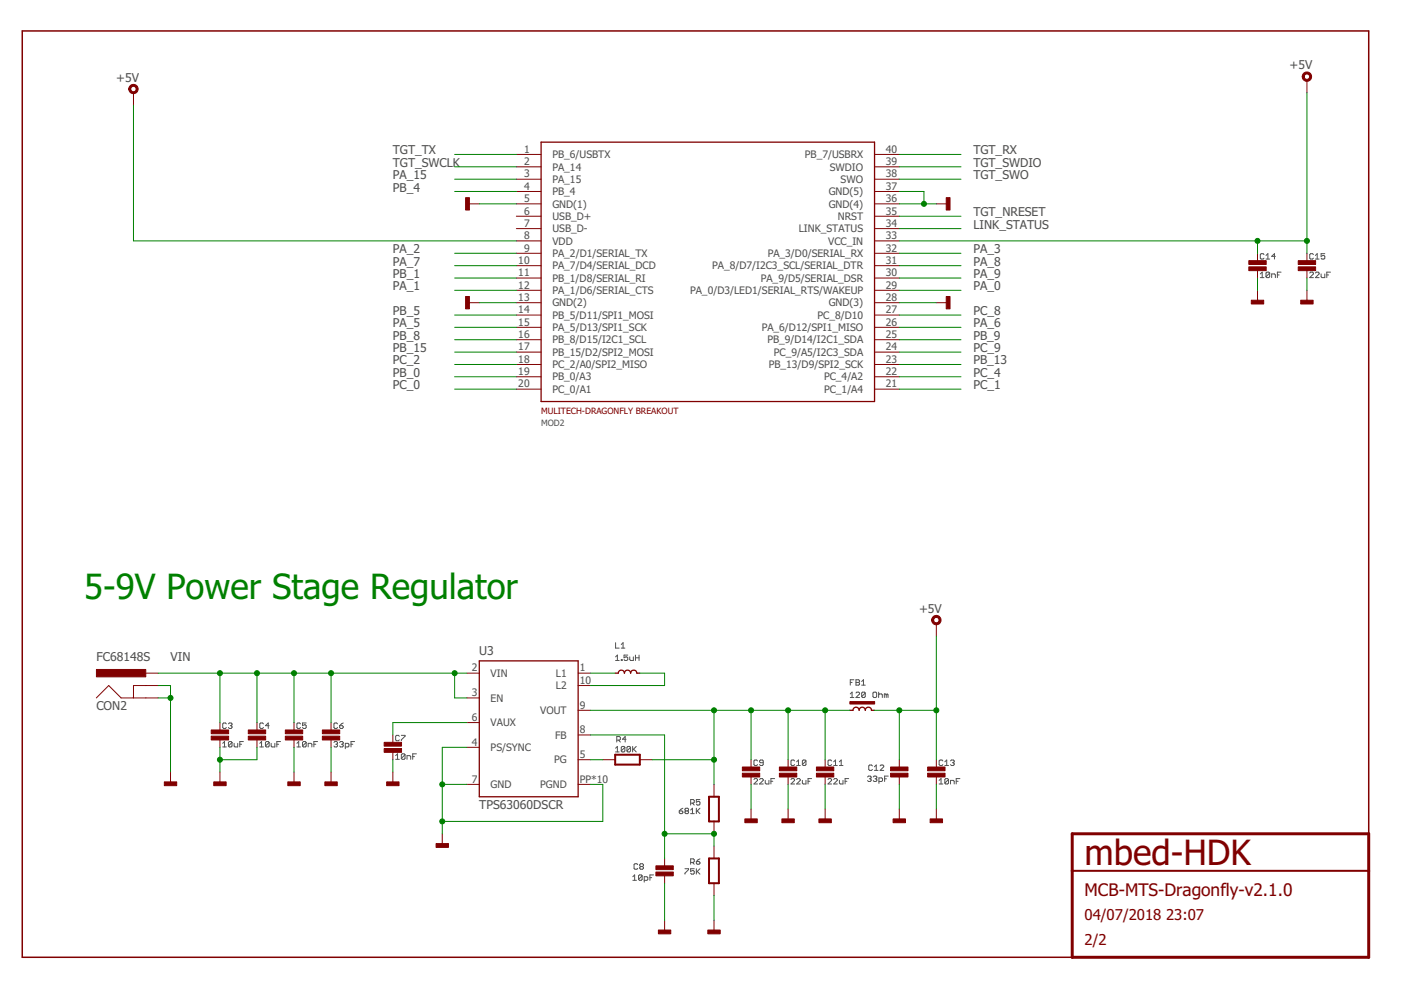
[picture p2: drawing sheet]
<svg xmlns="http://www.w3.org/2000/svg" width="297mm" height="210mm" viewBox="0 0 297 210" stroke-linecap="round" stroke-linejoin="round" font-family="sans-serif">
<g fill="none" stroke="#505050" stroke-width=".21">
<path d="M267.2 58.9h.8M267.2 58.1l.4-.4v1.2M268 54l-.2-.2h-.4l-.2 .2v.7l.2 .2h.4l.2-.2M268.4 54.9h.8M268.4 54.2l.4-.4v1.1M269.2 57.9v.8l-.2 .2h-.4l-.2-.2M269.2 57.9l-.2-.2h-.4l-.2 .2v.8M269.2 57.9l-.8 .8M269.6 58.9v-.8h.6l.2 .2v.6M270.4 54.4h-.8l.6-.6v1.1M270.8 58.3h.4M271.6 57.7h-.8v1.2"/>
<path d="M277.7 57.9l.2-.2h.4l.2 .2v.2l-.8 .8h.8M278.5 54l-.2-.2h-.4l-.2 .2v.7l.2 .2h.4l.2-.2M278.9 57.9l.2-.2h.4l.2 .2v.2l-.8 .8h.8M278.9 54.9h.8M278.9 54.2l.4-.4v1.1M280.1 58.1v.6l.2 .2h.6v-.8M280.9 53.8h-.8v.6l.6-.2 .2 .2v.3l-.2 .2h-.4l-.2-.2M281.3 58.3h.4M282.1 57.7h-.8v1.2M130.5 139.3l.4-.4v1.1M130.5 136.3v1.1h.8M131.7 139.8h.2v.2h-.2z"/>
<path d="M131.7 137.4h.8M131.7 136.7l.4-.4v1.1M133.1 138.9h-.8v.6l.4-.2 .4 .2v.3l-.2 .2h-.4l-.2-.2M133.5 139.3v.5l.2 .2h.6v-.7M134.7 138.9v1.1M134.7 139.5h.8M135.5 138.9v1.1M47.2 157.6l.4-.4v1.2M47.2 158.4h.8M48 153.5l-.2-.2h-.4l-.2 .2v.7l.2 .3h.4l.2-.3M48.4 153.5l.2-.2h.4l.2 .2-.2 .4M48.8 153.9h.2"/>
<path d="M49 153.9l.2 .2-.2 .4h-.4l-.2-.3M49.2 157.4v.8l-.2 .2h-.4l-.2-.2M49.2 157.4l-.2-.2h-.4l-.2 .2v.8M49.2 157.4l-.8 .8M49.6 157.6v.6l.2 .2h.6v-.8M50.8 157.8h.4M51.6 157.2h-.8v1.2M55.1 158.4h.8M55.1 157.6l.4-.4v1.2M55.9 153.5l-.2-.2h-.4l-.2 .2v.7l.2 .3h.4l.2-.3M57.1 157.4v.8l-.2 .2h-.4l-.2-.2M57.1 157.4l-.2-.2h-.4l-.2 .2v.8"/>
<path d="M57.1 157.4l-.8 .8M57.1 153.9h-.8l.6-.6v1.2M57.5 157.6v.6l.2 .2h.6v-.8M58.7 157.8h.4M59.5 157.2h-.8v1.2M62.9 158.4h.8M62.9 157.6l.4-.4v1.2M63.7 153.5l-.2-.2h-.4l-.2 .2v.7l.2 .3h.4l.2-.3M64.9 157.4v.8l-.2 .2h-.4l-.2-.2M64.9 157.4l-.2-.2h-.4l-.2 .2v.8M64.9 153.3h-.8v.6l.4-.2 .4 .2v.3l-.2 .3h-.4l-.2-.3M64.9 157.4l-.8 .8"/>
<path d="M65.3 158.4v-.8h.6l.2 .2v.6M66.5 157.8h.5M67.3 157.2h-.8v1.2M70.8 157.4l.2-.2h.4l.2 .2-.2 .4M71.2 157.8h.2M71.4 157.8l.2 .2-.2 .4h-.4l-.2-.2M71.6 153.5l-.2-.2h-.4l-.2 .2v.7l.2 .3h.4l.2-.3M72 157.4l.2-.2h.4l.2 .2-.2 .4M72 153.9h.6l.2 .3-.2 .3h-.4l-.2-.3zM72.4 157.8h.2M72.6 157.8l.2 .2-.2 .4h-.4l-.2-.2M72.8 153.3l-.8 .6"/>
<path d="M73.2 158.4h.6l.2-.2v-.4l-.2-.2h-.6v1.1M74.4 157.8h.4M75.2 157.2h-.8v1.2M84.7 156.1l-.2-.2h-.4l-.2 .2v.8l.2 .2h.4l.2-.2M85.1 155.9h.8v.2l-.8 .8v.2M88.3 159.8h-.8v1.2M130.5 158.6l.4-.3v1.1M130.5 159.4h.8M130.5 140h.8M130.8 156.9h.5l.2-.2v-.3l-.2-.2h-.5v1.1M131.1 156.9l.4 .4M132.5 158.5v.7l-.2 .2h-.4l-.2-.2"/>
<path d="M132.5 158.5l-.2-.2h-.4l-.2 .2v.7M132.5 158.5l-.8 .7M132.7 156.7h-.7l.5-.5v1.1M133.7 158.5v.7l-.2 .2h-.4l-.2-.2M133.7 158.5l-.2-.2h-.4l-.2 .2v.7M133.7 158.5l-.8 .7M134.1 158.3v1.1M134.3 158.8l.6 .6M134.9 158.3l-.8 .7M180.3 147.1l.4-.4v1.2M180.3 147.9h.7M180.3 144.7h.4"/>
<path d="M181 144.1h-.7v1.2M181.5 146.9l.2-.2h.4l.1 .2v.2l-.7 .8h.7M181.5 144.1h.6l.1 .2-.1 .4 .1 .4-.1 .2h-.6zM181.5 144.7h.6M182.7 145.3h.8M182.7 144.5l.4-.4v1.2M183.5 146.9v.8l-.2 .2h-.4l-.2-.2M183.5 146.9l-.2-.2h-.4l-.2 .2v.8M183.5 146.9l-.8 .8M185.1 146.9l.2-.2h.4l.2 .2v.8l-.2 .2h-.4l-.2-.2zM186.3 146.7v1.2M186.3 147.3l.2-.2h.4l.2 .2v.6"/>
<path d="M187.9 147.3l-.4-.2v.8M187.9 147.3v.6M187.9 147.3l.2-.2 .2 .2v.6M83.9 160.2l.4-.4v1.2M83.9 161h.8M85.9 160v.8l-.2 .2h-.4l-.2-.2M85.9 160l-.2-.2h-.4l-.2 .2v.8M85.9 160l-.8 .8M86.3 161v-.8h.6l.2 .2v.6M87.5 160.4h.4M144 171.9h.6l.2 .4-.2 .2h-.4l-.2-.2zM144.8 171.4l-.8 .5"/>
<path d="M145.4 171.9l-.2 .2 .2 .4h.4l.2-.2-.2-.4M145.4 171.9h.4M145.4 171.9l-.2-.2 .2-.3h.4l.2 .2-.2 .3M146.4 172.5h.8M146.4 171.7l.4-.3v1.1M146.4 170.3h.6l.2-.2v-.4l-.2-.2h-.6v1.2M146.8 170.3l.4 .4M147.6 171.4v1.1M147.8 171.9l.6 .6M148.4 169.5h-.8v.6l.4-.2 .4 .2v.4l-.2 .2h-.4l-.2-.2M148.4 171.4l-.8 .7M159.9 165.3l.1-.2h.4l.2 .2v.2l-.7 .7h.7"/>
<path d="M160.6 161.3l-.2-.2h-.4l-.1 .2v.8l.1 .2h.4l.2-.2M161 165.3l.2-.2h.4l.2 .2v.2l-.8 .7h.8M161.8 161.7h-.6l-.2-.2 .2-.4h.4l.2 .2v.8l-.2 .2h-.4l-.2-.2M162.2 165.5v.5l.3 .2h.5v-.7M163.4 165.7h.5M164.2 165.1h-.8v1.1M167.7 165.3l.2-.2h.4l.2 .2v.2l-.8 .7h.8M168.5 161.3l-.2-.2h-.4l-.2 .2v.8l.2 .2h.4l.2-.2M168.9 165.3l.2-.2h.4l.2 .2v.2l-.8 .7h.8M168.9 161.5l.4-.4v1.2M168.9 162.3h.8M170.1 165.5v.5l.2 .2h.6v-.7"/>
<path d="M170.9 161.3v.8l-.2 .2h-.4l-.2-.2M170.9 161.3l-.2-.2h-.4l-.2 .2v.8M170.9 161.3l-.8 .8M171.3 165.7h.4M172.1 165.1h-.8v1.1M175.6 165.3l.1-.2h.4l.2 .2v.2l-.7 .7h.7M176.3 161.3l-.2-.2h-.4l-.1 .2v.8l.1 .2h.4l.2-.2M176.8 165.3l.2-.2h.3l.2 .2v.2l-.7 .7h.7M176.8 162.3h.7M176.8 161.5l.3-.4v1.2M178 165.5v.5l.2 .2h.5v-.7M178 162.3h.7"/>
<path d="M178 161.5l.4-.4v1.2M179.2 165.7h.4M179.9 165.1h-.7v1.1M183.9 164.7l.2-.2h.4l.2 .2-.2 .4M184.3 165.1h.2M184.5 165.1l.2 .2-.2 .4h-.4l-.2-.2M185 162.4l-.2-.2h-.4l-.2 .2v.8l.2 .1h.4l.2-.1M185.1 164.7l.2-.2h.4l.2 .2-.2 .4M185.4 163.3h.8M185.4 162.6l.4-.4v1.1M185.5 165.1h.2M185.7 165.1l.2 .2-.2 .4h-.4l-.2-.2"/>
<path d="M186.4 165.7h.5l.2-.2v-.4l-.2-.2h-.5v1.2M186.6 162.4l.2-.2h.4l.2 .2v.2l-.8 .7h.8M187.6 165.1h.3M188.3 164.5h-.7v1.2M199.1 166.2h.8M199.1 165.5l.4-.4v1.1M199.9 161.3l-.2-.2h-.4l-.2 .2v.8l.2 .2h.4l.2-.2M200.3 162.3h.8M200.3 161.5l.4-.4v1.2M201.1 165.3v.7l-.2 .2h-.4l-.2-.2M201.1 165.3l-.2-.2h-.4l-.2 .2v.7M201.1 165.3l-.8 .7"/>
<path d="M201.5 161.3l.2-.2h.4l.2 .2-.2 .4M201.5 166.2v-.7h.6l.2 .2v.5M201.9 161.7h.2M202.1 161.7l.2 .2-.2 .4h-.4l-.2-.2M202.7 165.7h.4M203.5 165.1h-.8v1.1M134.2 185.9l.4-.4v1.1M134.2 186.6h.7M135.2 183.3l-.2-.2h-.4l-.2 .2v.8l.2 .2h.4l.2-.2M135.8 183.7l-.2-.2 .2-.4h.4l.2 .2-.2 .4M135.8 183.7l-.2 .2 .2 .4h.4l.2-.2-.2-.4M135.8 183.7h.4"/>
<path d="M136.1 185.7v.8l-.1 .1h-.4l-.2-.1M136.1 185.7l-.1-.2h-.4l-.2 .2v.8M136.1 185.7l-.7 .8M136.6 186.6h.6l.2-.1v-.4l-.2-.2h-.6v1.1M137.8 186.1h.4M138.6 185.5h-.8v1.1M145.2 184.2h.8l-.8 1.1M146.4 182.9h.6l.2-.2v-.4l-.2-.2h-.6v1.1M146.8 182.9l.4 .3M147.2 184.2h-.8v.6l.4-.2 .4 .2v.3l-.2 .2h-.4l-.2-.2M147.6 182.7h.6l.2 .3-.2 .2h-.4l-.2-.2zM147.6 184.2v1.1"/>
<path d="M147.8 184.8l.6 .5M148.4 184.2l-.8 .8M148.4 182.1l-.8 .6"/>
</g>
<path d="M290.2 176.8v-170.2h-285.5v196.4h222.6" fill="none" stroke="#800000" stroke-width=".32"/>
<path d="M227.3 176.8h62.9v26.2h-62.9z" fill="none" stroke="#800000" stroke-width=".63"/>
<path d="M130.4 160h5.3v2.1h-5.3zM150.3 168.9h2.1v5.3h-2.1zM150.3 182h2.1v5.3h-2.1zM227.3 184.6h62.9" fill="none" stroke="#800000" stroke-width=".42"/>
<g fill="none" stroke="#800000" stroke-width=".21">
<path d="M28.3 19.7v2.6M277.1 17v2.7M109.5 32.7h5.2M109.5 35.4h5.2M109.5 38h5.2M185.4 32.7h5.3M185.4 35.4h5.3M185.4 38h5.3M99 43.2h2.6M109.5 40.6h5.2M109.5 43.2h5.2M109.5 45.8h5.2"/>
<path d="M109.5 48.5h5.2M109.5 51.1h5.2M109.5 53.7h5.2M109.5 56.3h5.2M109.5 58.9h5.2M185.4 40.6h5.3M185.4 43.2h5.3M185.4 45.8h5.3M185.4 48.5h5.3M185.4 51.1h5.3M185.4 53.7h5.3M185.4 56.3h5.3"/>
<path d="M185.4 58.9h5.3M198.5 43.2h2.6M266.6 53.7v1.6M266.6 57.4v1.5M277.1 53.7v1.6M277.1 57.4v1.5M99 64.2h2.6M109.5 61.6h5.2M109.5 64.2h5.2M109.5 66.8h5.2M109.5 69.4h5.2M109.5 72h5.2"/>
<path d="M109.5 74.7h5.2M109.5 77.3h5.2M109.5 79.9h5.2M185.4 61.6h5.3M185.4 64.2h5.3M185.4 66.8h5.3M185.4 69.4h5.3M185.4 72h5.3M185.4 74.7h5.3M185.4 77.3h5.3M185.4 79.9h5.3M198.5 64.2h2.6"/>
<path d="M266.6 61.6v2.6M277.1 61.6v2.6M109.5 82.5h5.2M185.4 82.5h5.3M198.5 132.3v2.6M20.4 148l2.7-2.6 2.6 2.6h7.8M30.9 142.7h2.6M33.5 145.4h-5.2v2.6M46.6 153.2v1.6M46.6 156.9v1.6M54.5 153.2v1.6M54.5 156.9v1.6"/>
<path d="M62.3 153.2v1.6M62.3 156.9v1.6M70.2 153.2v1.6M70.2 156.9v1.6M83.3 155.8v1.6M83.3 159.5v1.6M99 148h2.6M99 142.7h2.6M99 158.5h2.6M99 153.2h2.6M122.6 155.8h2.6M122.6 142.7h2.6"/>
<path d="M122.6 145.4h2.6M122.6 150.6h2.6M36.2 163.7v2.6M46.6 163.7v2.6M62.3 163.7v2.6M70.2 163.7v2.6M83.3 163.7v2.6M93.8 176.8v2.6M99 166.3h2.6M122.6 166.3h2.6M122.6 161.1h2.6M127.8 161.1h2.6"/>
<path d="M135.7 161.1h2.6M151.4 166.3v2.6M151.4 174.2v2.6M151.4 179.4v2.6M159.2 161.1v1.5M159.2 164.7v1.6M159.2 171.5v2.7M167.1 161.1v1.5M167.1 164.7v1.6M167.1 171.5v2.7M174.9 161.1v1.5M174.9 164.7v1.6"/>
<path d="M174.9 171.5v2.7M190.7 161.1v1.5M190.7 164.7v1.6M190.7 171.5v2.7M198.5 161.1v1.5M198.5 164.7v1.6M198.5 171.5v2.7M140.9 182v1.6M140.9 185.7v1.6M140.9 195.1v2.6M151.4 187.3v2.6M151.4 195.1v2.6"/>
</g>
<g fill="#800000" stroke="#800000" stroke-width=".21">
<path d="M275.3 55.3h3.6v.8h-3.6z"/>
<path d="M275.3 56.6h3.6v.8h-3.6z"/>
<path d="M264.8 55.3h3.7v.8h-3.7z"/>
<path d="M264.8 56.6h3.7v.8h-3.7z"/>
<path d="M265.3 63.6h2.6v.9h-2.6z"/>
<path d="M275.8 63.6h2.6v.9h-2.6z"/>
<path d="M34.8 165.8h2.7v.8h-2.7z"/>
<path d="M44.8 154.8h3.7v.8h-3.7z"/>
<path d="M44.8 156.1h3.7v.8h-3.7z"/>
<path d="M52.6 154.8h3.7v.8h-3.7z"/>
<path d="M52.6 156.1h3.7v.8h-3.7z"/>
<path d="M45.3 165.8h2.6v.8h-2.6z"/>
<path d="M60.5 154.8h3.7v.8h-3.7z"/>
<path d="M60.5 156.1h3.7v.8h-3.7z"/>
<path d="M68.3 154.8h3.7v.8h-3.7z"/>
<path d="M68.3 156.1h3.7v.8h-3.7z"/>
<path d="M61 165.8h2.6v.8h-2.6z"/>
<path d="M68.9 165.8h2.6v.8h-2.6z"/>
<path d="M81.4 157.4h3.7v.8h-3.7z"/>
<path d="M81.4 158.7h3.7v.8h-3.7z"/>
<path d="M82 165.8h2.6v.8h-2.6z"/>
<path d="M92.5 178.9h2.6v.8h-2.6z"/>
<path d="M157.4 162.6h3.7v.8h-3.7z"/>
<path d="M157.4 163.9h3.7v.8h-3.7z"/>
<path d="M165.2 162.6h3.7v.8h-3.7z"/>
<path d="M165.2 163.9h3.7v.8h-3.7z"/>
<path d="M157.9 173.6h2.6v.8h-2.6z"/>
<path d="M173.1 162.6h3.7v.8h-3.7z"/>
<path d="M173.1 163.9h3.7v.8h-3.7z"/>
<path d="M173.6 173.6h2.7v.8h-2.7z"/>
<path d="M165.8 173.6h2.6v.8h-2.6z"/>
<path d="M180.2 148.8h5.2v.5h-5.2z"/>
<path d="M196.7 162.6h3.7v.8h-3.7z"/>
<path d="M196.7 163.9h3.7v.8h-3.7z"/>
<path d="M197.2 173.6h2.6v.8h-2.6z"/>
<path d="M139.1 183.6h3.6v.8h-3.6z"/>
<path d="M139.1 184.9h3.6v.8h-3.6z"/>
<path d="M139.6 197.2h2.6v.8h-2.6z"/>
<path d="M150.1 197.2h2.6v.8h-2.6z"/>
<path d="M188.8 162.6h3.7v.8h-3.7z"/>
<path d="M188.8 163.9h3.7v.8h-3.7z"/>
<path d="M189.4 173.6h2.6v.8h-2.6z"/>
<path d="M200.6 41.9h.8v2.6h-.8z"/>
<path d="M200.6 62.9h.8v2.6h-.8z"/>
<path d="M98.7 62.9h.8v2.6h-.8z"/>
<path d="M98.7 41.9h.8v2.6h-.8z"/>
<path d="M20.4 141.9h10.5v1.6h-10.5z"/>
</g>
<path d="M114.7 30.1h70.7v55h-70.7zM101.6 140.1h21v28.8h-21zM130.4 142.7h.7a.66 .66 0 0 1 .6-.6 .66 .66 0 0 1 .7 .6 .66 .66 0 0 1 .7-.6 .66 .66 0 0 1 .6 .6 .66 .66 0 0 1 .7-.6 .66 .66 0 0 1 .6 .6h.7M180.2 150.6h.6a.66 .66 0 0 1 .7-.7 .66 .66 0 0 1 .7 .7 .66 .66 0 0 1 .6-.7 .66 .66 0 0 1 .7 .7 .65 .65 0 0 1 .6-.7 .65 .65 0 0 1 .7 .7h.6" fill="none" stroke="#800000" stroke-width=".28"/>
<g fill="#800000" stroke="#800000" stroke-width=".21">
<path d="M197.9 130.7a1 1 0 0 1 1.5 .3 1 1 0 0 1-.6 1.4 1 1 0 0 1-1.3-.9h.5a.58 .58 0 0 1 .8-.5 .58 .58 0 0 1 .1 .9 .58 .58 0 0 1-.9-.2v-.2h-.5z" fill-rule="evenodd"/>
<path d="M276.3 15.7a1 1 0 0 1 1.6 0 1 1 0 0 1-.5 1.5 1 1 0 0 1-1.3-.9h.4a.58 .58 0 0 1 .8-.5 .58 .58 0 0 1 .2 .9 .58 .58 0 0 1-1-.3v-.1h-.4z" fill-rule="evenodd"/>
<path d="M27.5 18.3a.99 .99 0 0 1 1.6 0 .99 .99 0 0 1-.5 1.5 .99 .99 0 0 1-1.3-.9h.4a.57 .57 0 0 1 .8-.6 .57 .57 0 0 1 .2 .9 .57 .57 0 0 1-1-.2v-.1h-.4z" fill-rule="evenodd"/>
</g>
<g fill="none" stroke="#008000" stroke-width=".21">
<path d="M277.1 19.7v34M28.3 22.3v28.8h81.2M96.4 35.4h13.1M96.4 38h13.1M96.4 32.7h13.1M190.7 35.4h13.1M190.7 38h13.1M190.7 32.7h13.1M96.4 40.6h13.1M96.4 56.3h13.1M96.4 53.7h13.1M96.4 58.9h13.1"/>
<path d="M101.6 43.2h7.9M190.7 51.1h86.4M190.7 40.6h5.2v2.6M190.7 43.2h7.8M190.7 45.8h13.1M190.7 56.3h13.1M190.7 48.5h13.1M190.7 53.7h13.1M190.7 58.9h13.1M266.6 51.1v2.6M266.6 58.9v2.7M277.1 58.9v2.7"/>
<path d="M96.4 66.8h13.1M96.4 69.4h13.1M96.4 72h13.1M96.4 79.9h13.1M96.4 61.6h13.1M96.4 74.7h13.1M96.4 77.3h13.1M101.6 64.2h7.9M190.7 64.2h7.8M190.7 66.8h13.1M190.7 69.4h13.1M190.7 72h13.1"/>
<path d="M190.7 79.9h13.1M190.7 61.6h13.1M190.7 74.7h13.1M190.7 77.3h13.1M96.4 82.5h13.1M190.7 82.5h13.1M198.5 134.9v26.2M33.5 145.4h2.7v18.3M33.5 148h2.7M33.5 142.7h65.5M46.6 142.7v10.5M46.6 158.5v5.2"/>
<path d="M54.5 158.5v2.6h-7.9M54.5 142.7v10.5M62.3 142.7v10.5M62.3 158.5v5.2M70.2 142.7v10.5M70.2 158.5v5.2M96.4 142.7v5.3h2.6M99 153.2h-15.7v2.6M99 158.5h-5.2v18.3M125.2 150.6h55M125.2 155.8h15.7v26.2M125.2 142.7h5.2"/>
<path d="M135.7 142.7h5.2v2.7h-15.7M151.4 150.6v15.7M159.2 150.6v10.5M167.1 150.6v10.5M174.9 150.6v10.5M185.4 150.6h13.1M190.7 150.6v10.5M83.3 161.1v2.6M93.8 166.3h5.2M125.2 161.1h2.6M125.2 166.3h2.6v7.9h-34M138.3 161.1h13.1"/>
<path d="M140.9 176.8h10.5v2.6M159.2 166.3v5.2M167.1 166.3v5.2M174.9 166.3v5.2M190.7 166.3v5.2M198.5 166.3v5.2M140.9 187.3v7.8M151.4 189.9v5.2"/>
</g>
<g fill="#008000" stroke="#008000" stroke-width=".21">
<circle cx="190.7" cy="150.6" r=".53"/>
<circle cx="198.5" cy="150.6" r=".53"/>
<circle cx="266.6" cy="51.1" r=".53"/>
<circle cx="277.1" cy="51.1" r=".53"/>
<circle cx="36.2" cy="148" r=".53"/>
<circle cx="46.6" cy="161.1" r=".53"/>
<circle cx="93.8" cy="166.3" r=".53"/>
<circle cx="93.8" cy="174.2" r=".53"/>
<circle cx="195.9" cy="43.2" r=".53"/>
<circle cx="46.6" cy="142.7" r=".53"/>
<circle cx="54.5" cy="142.7" r=".53"/>
<circle cx="62.3" cy="142.7" r=".53"/>
<circle cx="70.2" cy="142.7" r=".53"/>
<circle cx="96.4" cy="142.7" r=".53"/>
<circle cx="159.2" cy="150.6" r=".53"/>
<circle cx="167.1" cy="150.6" r=".53"/>
<circle cx="174.9" cy="150.6" r=".53"/>
<circle cx="151.4" cy="150.6" r=".53"/>
<circle cx="151.4" cy="161.1" r=".53"/>
<circle cx="151.4" cy="176.8" r=".53"/>
<circle cx="140.9" cy="176.8" r=".53"/>
</g>
<text font-size="7.4" fill="#008000" x="17.8" y="127">5-9V Power Stage Regulator</text>
<text font-size="7.4" fill="#800000" x="229.9" y="183.3">mbed-HDK</text>
<text font-size="3.7" fill="#800000" x="229.9" y="189.9">MCB-MTS-Dragonfly-v2.1.0</text>
<g font-size="3.2" fill="#800000">
<text x="229.9" y="195.1">04/07/2018</text>
<text x="247.2" y="195.1">23:07</text>
<text x="229.9" y="200.3">2/2</text>
</g>
<g font-size="2.6" fill="#505050">
<text x="24.6" y="17.3">+5V</text>
<text x="273.4" y="14.7">+5V</text>
<text x="83.3" y="35.4">TGT_SWCLK</text>
<text x="83.3" y="32.8">TGT_TX</text>
<text x="206.4" y="35.4">TGT_SWDIO</text>
<text x="206.4" y="32.8">TGT_RX</text>
<text x="83.3" y="38">PA_15</text>
<text x="83.3" y="40.6">PB_4</text>
<text x="206.4" y="38">TGT_SWO</text>
<text x="206.4" y="45.8">TGT_NRESET</text>
<text x="83.3" y="53.7">PA_2</text>
<text x="206.4" y="48.5">LINK_STATUS</text>
<text x="206.4" y="53.7">PA_3</text>
<text x="83.3" y="56.3">PA_7</text>
<text x="83.3" y="58.9">PB_1</text>
<text x="206.4" y="58.9">PA_9</text>
<text x="206.4" y="56.3">PA_8</text>
<text x="83.3" y="61.6">PA_1</text>
<text x="206.4" y="61.6">PA_0</text>
<text x="83.3" y="66.8">PB_5</text>
<text x="83.3" y="69.4">PA_5</text>
<text x="206.4" y="69.4">PA_6</text>
<text x="206.4" y="66.8">PC_8</text>
<text x="83.3" y="72">PB_8</text>
<text x="83.3" y="74.7">PB_15</text>
<text x="83.3" y="77.3">PC_2</text>
<text x="206.4" y="72">PB_9</text>
<text x="206.4" y="77.3">PB_13</text>
<text x="206.4" y="74.7">PC_9</text>
<text x="83.3" y="79.9">PB_0</text>
<text x="83.3" y="82.5">PC_0</text>
<text x="206.4" y="82.5">PC_1</text>
<text x="206.4" y="79.9">PC_4</text>
<text x="194.9" y="129.9">+5V</text>
<text x="20.4" y="140.1">FC68148S</text>
<text x="36.1" y="140.1">VIN</text>
<text x="101.6" y="138.8">U3</text>
<text x="20.4" y="150.6">CON2</text>
<text x="101.6" y="171.5">TPS63060DSCR</text>
</g>
<g font-size="2.2" fill="#505050">
<text x="111.1" y="32.4">1</text>
<text x="111.1" y="35">2</text>
<text x="117.1" y="33.5">PB_6/USBTX</text>
<text x="170.7" y="33.5">PB_7/USBRX</text>
<text x="187.8" y="35">39</text>
<text x="187.8" y="32.4">40</text>
<text x="111.1" y="37.6">3</text>
<text x="111.1" y="40.2">4</text>
<text x="117.1" y="36.2">PA_14</text>
<text x="117.1" y="38.8">PA_15</text>
<text x="117.1" y="41.4">PB_4</text>
<text x="175.7" y="41.4">GND(5)</text>
<text x="175.9" y="36.2">SWDIO</text>
<text x="178.2" y="38.8">SWO</text>
<text x="187.8" y="40.2">37</text>
<text x="187.8" y="37.6">38</text>
<text x="111.1" y="42.9">5</text>
<text x="111.1" y="45.5">6</text>
<text x="117.1" y="44">GND(1)</text>
<text x="117.1" y="46.6">USB_D+</text>
<text x="175.7" y="44">GND(4)</text>
<text x="177.7" y="46.6">NRST</text>
<text x="187.8" y="45.5">35</text>
<text x="187.8" y="42.9">36</text>
<text x="111.1" y="48.1">7</text>
<text x="111.1" y="50.7">8</text>
<text x="111.1" y="53.3">9</text>
<text x="117.1" y="49.2">USB_D-</text>
<text x="117.1" y="51.9">VDD</text>
<text x="169.3" y="49.2">LINK_STATUS</text>
<text x="175.6" y="51.9">VCC_IN</text>
<text x="187.8" y="53.3">32</text>
<text x="187.8" y="50.7">33</text>
<text x="187.8" y="48.1">34</text>
<text x="109.9" y="56">10</text>
<text x="109.9" y="58.6">11</text>
<text x="117.1" y="54.5">PA_2/D1/SERIAL_TX</text>
<text x="117.1" y="57.1">PA_7/D4/SERIAL_DCD</text>
<text x="117.1" y="59.7">PB_1/D8/SERIAL_RI</text>
<text x="151" y="57.1">PA_8/D7/I2C3_SCL/SERIAL_DTR</text>
<text x="161.3" y="59.7">PA_9/D5/SERIAL_DSR</text>
<text x="162.8" y="54.5">PA_3/D0/SERIAL_RX</text>
<text x="187.8" y="58.6">30</text>
<text x="187.8" y="56">31</text>
<text x="109.9" y="61.2">12</text>
<text x="109.9" y="63.8">13</text>
<text x="117.1" y="62.3">PA_1/D6/SERIAL_CTS</text>
<text x="117.1" y="65">GND(2)</text>
<text x="146.3" y="62.3">PA_0/D3/LED1/SERIAL_RTS/WAKEUP</text>
<text x="175.7" y="65">GND(3)</text>
<text x="187.8" y="63.8">28</text>
<text x="187.8" y="61.2">29</text>
<text x="109.9" y="66.4">14</text>
<text x="109.9" y="69">15</text>
<text x="109.9" y="71.7">16</text>
<text x="117.1" y="67.6">PB_5/D11/SPI1_MOSI</text>
<text x="117.1" y="70.2">PA_5/D13/SPI1_SCK</text>
<text x="161.5" y="70.2">PA_6/D12/SPI1_MISO</text>
<text x="173.3" y="67.6">PC_8/D10</text>
<text x="187.8" y="71.7">25</text>
<text x="187.8" y="69">26</text>
<text x="187.8" y="66.4">27</text>
<text x="109.9" y="74.3">17</text>
<text x="109.9" y="76.9">18</text>
<text x="117.1" y="72.8">PB_8/D15/I2C1_SCL</text>
<text x="117.1" y="75.4">PB_15/D2/SPI2_MOSI</text>
<text x="162.7" y="72.8">PB_9/D14/I2C1_SDA</text>
<text x="164.1" y="75.4">PC_9/A5/I2C3_SDA</text>
<text x="187.8" y="76.9">23</text>
<text x="187.8" y="74.3">24</text>
<text x="109.9" y="79.5">19</text>
<text x="109.9" y="82.1">20</text>
<text x="117.1" y="78.1">PC_2/A0/SPI2_MISO</text>
<text x="117.1" y="80.7">PB_0/A3</text>
<text x="117.1" y="83.3">PC_0/A1</text>
<text x="163" y="78.1">PB_13/D9/SPI2_SCK</text>
<text x="174.7" y="83.3">PC_1/A4</text>
<text x="174.7" y="80.7">PC_4/A2</text>
<text x="187.8" y="82.1">21</text>
<text x="187.8" y="79.5">22</text>
<text x="100" y="142.4">2</text>
<text x="104" y="143.5">VIN</text>
<text x="117.9" y="143.5">L1</text>
<text x="122.9" y="142.4">1</text>
<text x="100" y="147.6">3</text>
<text x="104" y="148.8">EN</text>
<text x="117.9" y="146.1">L2</text>
<text x="122.9" y="145">10</text>
<text x="100" y="152.8">6</text>
<text x="104" y="154">VAUX</text>
<text x="114.6" y="151.4">VOUT</text>
<text x="122.9" y="155.5">8</text>
<text x="122.9" y="150.2">9</text>
<text x="100" y="158.1">4</text>
<text x="104" y="159.2">PS/SYNC</text>
<text x="117.5" y="161.8">PG</text>
<text x="117.7" y="156.6">FB</text>
<text x="122.9" y="160.7">5</text>
<text x="100" y="165.9">7</text>
<text x="104" y="167.1">GND</text>
<text x="114.5" y="167.1">PGND</text>
<text x="122.9" y="165.9">PP*10</text>
</g>
<text font-size="1.8" fill="#800000" x="114.7" y="87.7">MULITECH-DRAGONFLY BREAKOUT</text>
<text font-size="1.8" fill="#505050" x="114.7" y="90.4">MOD2</text>
</svg>
